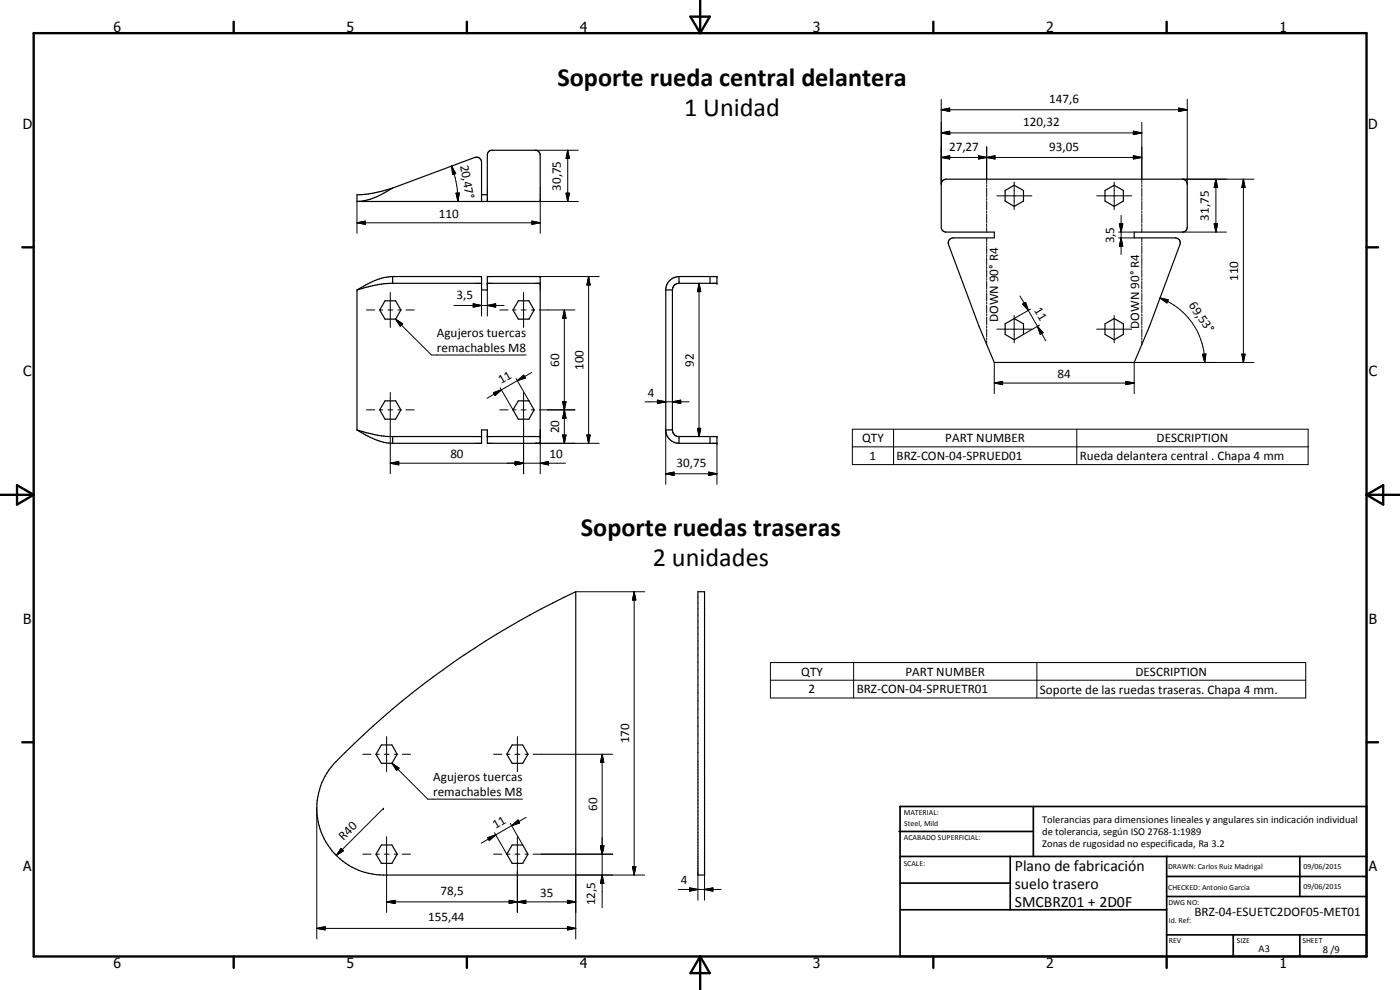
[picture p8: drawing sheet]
<svg xmlns="http://www.w3.org/2000/svg" width="420mm" height="297mm" viewBox="0 0 420 297" stroke-linecap="round" stroke-linejoin="round" font-family="sans-serif">
<g fill="#000">
<circle cx="144.5" cy="85" r=".18"/>
<circle cx="146.3" cy="85" r=".18"/>
<circle cx="162.1" cy="83" r=".18"/>
<circle cx="162.1" cy="85" r=".18"/>
<circle cx="215.2" cy="83" r=".18"/>
<circle cx="215.2" cy="85" r=".18"/>
<circle cx="144.5" cy="131" r=".18"/>
<circle cx="146.3" cy="131" r=".18"/>
<circle cx="162.1" cy="133" r=".18"/>
<circle cx="162.1" cy="131" r=".18"/>
<circle cx="215.2" cy="133" r=".18"/>
<circle cx="215.2" cy="131" r=".18"/>
</g>
<g fill="none" stroke="#000" stroke-width=".35">
<path d="M117.8 56.4l24.7-9.2a1.49 1.49 0 0 1 2 1.4v11.9M117.8 56.4l-6 1.6-4.7 .4v2.1M117.8 56.4l-.6 .4a20.5 20.5 0 0 1-10.1 3.7M144.5 58.4h1.8M282.9 54.2l.8-.4h71.4l1 .6 .2 .8v13a1.45 1.45 0 0 1-1.4 1.4h-14.5v1.8h12.3a1.49 1.49 0 0 1 1.4 2l-9.2 24.6-4.5 10.8h-42l-4.5-10.8-9.2-24.6a1.49 1.49 0 0 1 1.4-2h12.3v-1.8h-14.5a1.45 1.45 0 0 1-1.4-1.4v-13zM301.7 57.1l2.7-1.5 2.8 1.5v3.2l-2.8 1.6-2.7-1.6zM331.6 57.1l2.8-1.5 2.7 1.5v3.2l-2.7 1.6-2.8-1.6zM107.1 60.5h55v-14.2l-.4-.8-.8-.4h-13.5l-.7 .4-.4 .9v14.1M107.1 87v42M115.6 90.3h3.1l1.6 2.7-1.6 2.8h-3.1l-1.7-2.8zM117.8 83h26.7v4h1.8v-4h15.8v50h-15.8v-4h-1.8v4h-26.7M117.8 83a15.4 15.4 0 0 0-6 1.5l-4.7 2.5"/>
<path d="M117.8 83v2M144.5 85h-27.3l-4.7 .6-5.4 1.4M146.3 85h15.8M155.6 90.3h3.1l1.6 2.7-1.6 2.8h-3.1l-1.6-2.8zM199.8 87h2M201.8 87v42M203.8 83h11.4v2h-11.8a2 2 0 0 0-1.6 2M203.8 83a4 4 0 0 0-4 3.6v42.8a4 4 0 0 0 4 3.6M203.8 83v2M213.1 83v2M301.7 97.2l2.7-1.6 2.8 1.6v3.1l-2.8 1.6-2.7-1.6zM331.6 97.2l2.8-1.6 2.7 1.6v3.1l-2.7 1.6-2.8-1.6z"/>
<path d="M107.1 129l5.4 1.4 4 .6h28M107.1 129l.7 .4a20.5 20.5 0 0 0 10 3.6M115.6 120.3h3.1l1.6 2.7-1.6 2.8h-3.1l-1.7-2.8zM117.8 131v2M146.3 131h15.8M155.6 120.3h3.1l1.6 2.7-1.6 2.8h-3.1l-1.6-2.8zM199.8 129h2M201.8 129l.1 .6a2.03 2.03 0 0 0 1.5 1.4h11.8v2h-11.4M203.8 131v2M213.1 131v2M209.5 177.5h1.9v85.1h-1.9zM100.8 228.5a251.1 251.1 0 0 1 72-51v85.1h-57.7a20 20 0 0 1-18.5-12.3 20 20 0 0 1 4.2-21.8z"/>
<path d="M114.5 223.5h3.1l1.6 2.8-1.6 2.7h-3.1l-1.7-2.7zM153.7 223.5h3.2l1.5 2.8-1.5 2.7h-3.2l-1.6-2.7zM114.5 253.5h3.1l1.6 2.8-1.6 2.7h-3.1l-1.7-2.7zM153.7 253.5h3.2l1.5 2.8-1.5 2.7h-3.2l-1.6-2.7z"/>
</g>
<g fill="none" stroke="#000" stroke-width=".3">
<path d="M282.5 39.9l2.5-.5v1zM282.5 32.9l2.5-.5v1zM282.5 29.8v25.4M282.5 39.9h60.2M282.5 32.9h73.8M340.1 39.4l2.6 .5-2.6 .5zM342.7 36.7v18.4M353.8 32.4l2.5 .5-2.5 .5zM356.3 29.8v25.4M135.5 49.8l1.3 2.3-1 .3zM135.5 49.8l1.6 5.8 .3 4.9M136.9 58l.9-.1-.4 2.6z"/>
<path d="M160.6 45.1h13M169.9 58h1l-.5 2.5zM170.4 45.1l.5 2.4h-1zM170.4 45.1v15.4M282.5 47.2l2.5-.5v1zM282.5 47.2h60.2M293.7 46.7l2.4 .5-2.4 .5zM296.1 47.2l2.5-.5v1zM296.1 44.1v11M296.1 55.4v.6M296.1 56.4v2.7M296.1 59.4v.7"/>
<path d="M299.2 58.8h10.5M304.4 54.7v8.2M329.1 58.8h10.5M334.4 54.7v8.2M340.1 46.7l2.6 .5-2.6 .5zM342.7 55.4v.6M342.7 56.4v2.7M342.7 59.4v.7M354.8 53.8h21.5M364.9 53.8l.5 2.5h-1zM364.9 53.8v15.8M373.2 53.8l.5 2.5h-1z"/>
<path d="M373.2 53.8v55M107.1 66.8l2.5-.5v1zM107.1 66.8h55M107.1 60.5v9.5M159.6 66.3l2.5 .5-2.5 .5zM173.6 60.5h-11.5v9.5M296.1 60.4v2.6M296.1 63.4v.6M296.1 64.3v2.7M296.1 67.3v.7M296.1 68.3v1.3M296.1 71.4v1.2"/>
<path d="M296.1 72.9v.5M296.1 73.7v2.4M296.1 76.4v.6M296.1 77.3v2.4M296.1 80v.6M335.7 69.6h4.7M335.7 71.4h4.7M335.9 67.1h1.1l-.5 2.5zM336.5 71.4l.5 2.5h-1.1zM336.5 64.6v11.8M342.7 60.4v2.6M342.7 63.4v.6"/>
<path d="M342.7 64.3v2.7M342.7 67.3v.7M342.7 68.3v1.3M342.7 71.4v1.2M342.7 72.9v.5M342.7 73.7v2.4M342.7 76.4v.6M342.7 77.3v2.4M342.7 80v.6M354.9 69.6h13.2M364.4 67.1h1l-.5 2.5zM110 93h2.5"/>
<path d="M113.9 93h1M116.4 93h1.5M117.1 87.8v10.5M118.7 95.8l2.2 1.4-.8 .7zM118.7 95.8l10.8 10.7h28.4M119.4 93h1M121.8 93h2.5M136.2 91.7h15.1M142 91.1l2.5 .6-2.5 .5zM144.5 87v7.8M146.3 91.7l2.4-.6v1.1zM146.3 87v7.8"/>
<path d="M150 93h2.5M154 93h.9M156.4 93h1.5M157.1 87.8v10.5M159.4 93h1M160.6 83h19.2M161.8 93h10.7M169.4 93l.5 2.5h-1zM169.4 93v40M176.6 83l.5 2.5h-1zM176.6 83v50M209.8 85l.5 2.5h-1z"/>
<path d="M209.8 85v46M296.1 80.9v2.3M296.1 83.6v.5M296.1 84.5v2.3M296.1 87.1v.6M296.1 88v2.3M296.1 90.7v.5M296.1 91.6v2.3M296.1 94.2v.6M296.1 95.1v2.4M296.1 97.8v.5M296.1 98.7v2.3"/>
<path d="M299.2 98.8h10.5M304.4 94.7v8.2M306.1 88.8l2.5 4.3M306.9 91.2l.9-.5 .8 2.4zM308.6 93.1l2.8 4.8M309.3 92.8l-4.8 2.7M311.4 97.9l1.6 1.9-.8 .5zM311.4 97.9l2.4 4.3M312 97.5l-4.8 2.8M329.1 98.8h10.5M334.4 94.7v8.2M342.7 80.9v2.3"/>
<path d="M342.7 83.6v.5M342.7 84.5v2.3M342.7 87.1v.6M342.7 88v2.3M342.7 90.7v.5M342.7 91.6v2.3M342.7 94.2v.6M342.7 95.1v2.4M342.7 97.8v.5M342.7 98.7v2.3M348.1 89.4l2.5 .6-.4 .9zM348.1 89.4a20.8 20.8 0 0 1 13.5 19.4"/>
<path d="M117.1 117.8v24.4M148.1 117.8l2.4-.8-1.9 1.7zM150.1 116.3l3.8 6.6M150.5 117l-4.3 2.5M154.9 113.6l3.8 6.7M155.3 114.2l1.9-1.6 .5 .8zM155.3 114.2l-4.8 2.8M157.1 117.8v24.4M159.6 111.8l-4.3 2.4M296.1 101.3v.6M296.1 102.2v1.2M298.4 114.9l2.5-.5v1z"/>
<path d="M298.4 114.9h42M298.4 108.8v9.3M337.9 114.4l2.5 .5-2.5 .5zM342.7 101.3v.6M342.7 102.2v1.2M360.9 106.3l1-.1-.3 2.6zM372.7 106.3h1l-.5 2.5zM376.3 108.8h-35.9v9.3M110 123h2.5M113.9 123h1M116.4 123h1.5M117.1 139l2.6-.5v1z"/>
<path d="M117.1 139h52.6M119.4 123h1M121.8 123h2.5M150 123h2.5M154 123h.9M154.6 138.5l2.5 .5-2.5 .5zM156.4 123h1.5M159.4 123h1M160.6 133h19.2M161.8 123h10.7M162.1 139l2.5-.5v1zM162.1 129v13.2"/>
<path d="M168.9 120.5h1l-.5 2.5zM168.9 130.5h1l-.5 2.5zM169.4 123l.5 2.5h-1zM176.1 130.5h1l-.5 2.5zM193.6 120.6h13.2M197.3 120.1l2.5 .5-2.5 .5zM199.8 129v16.3M201.8 120.6l2.5-.5v1zM209.3 128.5h1l-.5 2.5zM215.2 133v12.3M255.8 128.8h136.8v10.6h-136.8zM255.8 134.1h136.8"/>
<path d="M268.2 128.8v10.6M323.2 128.8v10.6M199.8 142.2l2.5-.6v1.1zM199.8 142.2h15.4M212.7 141.6l2.5 .6-2.5 .5zM172.8 177.5h20.7M190.3 177.5l.5 2.5h-1zM190.3 177.5v85.1M231.2 198.8h160.7v10.6h-160.7zM256.2 198.8v10.6M311.2 198.8v10.6M231.2 204.1h160.7"/>
<path d="M108.9 226.3h2.5M112.8 226.3h1M115.3 226.3h1.5M116 221v10.5M117.6 229l2.1 1.5-.7 .6zM117.6 229l10.8 10.8h28.4M118.3 226.3h1M120.7 226.3h2.5M148.1 226.3h2.5M152.1 226.3h1M154.5 226.3h1.5M155.3 221v10.5"/>
<path d="M157.6 226.3h1M160 226.3h23.9M180.7 226.3l.5 2.5h-1zM180.7 226.3v46.1M95.1 242.5v39.2M102.4 254.6l.7 .7-2.2 1.4zM108.9 256.3h2.5M112.8 256.3h1M115.1 242.5h.1M115.1 242.5l-14.2 14.2M115.3 256.3h1.5M116 251v22.8"/>
<path d="M118.3 256.3h1M120.7 256.3h2.5M146.4 251.3l2.4-.8-2 1.7zM148.1 256.3h2.5M148.4 249.9l3.6 6.3M148.8 250.5l-4.4 2.5M152 256.3h1.1M153.2 247.1l3.7 6.4M153.5 247.7l2-1.7 .4 .9zM153.5 247.7l-4.7 2.8M154.5 256.3h1.5M155.3 251v22.8"/>
<path d="M157.6 256.3h.8M157.9 245.2l-4.4 2.5M160 256.3h23.9M180.2 253.8h1l-.5 2.5zM95.1 278.6l2.5-.6v1zM95.1 278.6h77.7M116 270.6l2.6-.5v1zM116 270.6h56.8M152.8 270.1l2.5 .5-2.5 .5zM155.3 270.6l2.5-.5v1zM170.3 270.1l2.5 .5-2.5 .5zM170.3 278l2.5 .6-2.5 .4z"/>
<path d="M180.7 262.6l.5 2.4h-1zM189.8 260h1l-.5 2.6zM193.5 262.6h-20.7v19.1M203.5 266.9h12.9M207 266.4l2.5 .5-2.5 .5zM209.5 262.6v7.5M211.4 266.9l2.5-.5v1zM211.4 262.6v7.5"/>
</g>
<g fill="none" stroke="#000" stroke-width=".71">
<path d="M10.1 9.9h400v277.1h-400zM70.1 6.5v3.4M140.1 6.5v3.4M207.2 5h5.8l-2.9 4.9zM210.1 0v9.9M280.1 6.5v3.4M350.1 6.5v3.4M6.7 74.2h3.4M410.1 74.2h3.5M.1 148.5h10M5.1 145.6l5 2.9-5 2.9zM410.1 148.5h10"/>
<path d="M410.1 148.5l5-2.9v5.8zM6.7 222.7h3.4M410.1 222.7h3.5M70.1 287v3.4M140.1 287v3.4M210.1 287v10M210.1 287l2.9 5h-5.8zM280.1 287v3.4M350.1 287v3.4"/>
</g>
<g fill="none" stroke="#000" stroke-width=".51">
<path d="M269.8 249.5h40.3M270.1 242h140v45h-140zM270.1 257h140M303.2 257v16M310.1 242v15M350.1 257v30M390.1 257v12M270.1 265h33.1M270.1 273h80M350.1 269h60M350.1 263h60M350.1 280.5h60"/>
<path d="M370.1 280.5v6.5M390.1 280.5v6.5"/>
</g>
<g fill="#000">
<path d="M282.5 39.9l2.5-.5v1zM282.5 32.9l2.5-.5v1zM353.8 32.4l2.5 .5-2.5 .5zM135.5 49.8l1.3 2.3-1 .3zM136.9 58l.9-.1-.4 2.6zM169.9 58h1l-.5 2.5zM170.4 45.1l.5 2.4h-1zM282.5 47.2l2.5-.5v1zM293.7 46.7l2.4 .5-2.4 .5zM296.1 47.2l2.5-.5v1zM340.1 39.4l2.6 .5-2.6 .5zM340.1 46.7l2.6 .5-2.6 .5z"/>
<path d="M364.9 53.8l.5 2.5h-1zM373.2 53.8l.5 2.5h-1zM107.1 66.8l2.5-.5v1zM159.6 66.3l2.5 .5-2.5 .5zM335.9 67.1h1.1l-.5 2.5zM336.5 71.4l.5 2.5h-1.1zM364.4 67.1h1l-.5 2.5zM118.7 95.8l2.2 1.4-.8 .7zM142 91.1l2.5 .6-2.5 .5zM146.3 91.7l2.4-.6v1.1zM169.4 93l.5 2.5h-1zM176.6 83l.5 2.5h-1z"/>
<path d="M209.8 85l.5 2.5h-1zM306.9 91.2l.9-.5 .8 2.4zM311.4 97.9l1.6 1.9-.8 .5zM348.1 89.4l2.5 .6-.4 .9zM148.1 117.8l2.4-.8-1.9 1.7zM155.3 114.2l1.9-1.6 .5 .8zM298.4 114.9l2.5-.5v1zM337.9 114.4l2.5 .5-2.5 .5zM360.9 106.3l1-.1-.3 2.6zM372.7 106.3h1l-.5 2.5zM117.1 139l2.6-.5v1zM154.6 138.5l2.5 .5-2.5 .5z"/>
<path d="M162.1 139l2.5-.5v1zM168.9 120.5h1l-.5 2.5zM168.9 130.5h1l-.5 2.5zM169.4 123l.5 2.5h-1zM176.1 130.5h1l-.5 2.5zM197.3 120.1l2.5 .5-2.5 .5zM201.8 120.6l2.5-.5v1zM209.3 128.5h1l-.5 2.5zM199.8 142.2l2.5-.6v1.1zM212.7 141.6l2.5 .6-2.5 .5zM190.3 177.5l.5 2.5h-1zM117.6 229l2.1 1.5-.7 .6z"/>
<path d="M180.7 226.3l.5 2.5h-1zM102.4 254.6l.7 .7-2.2 1.4zM146.4 251.3l2.4-.8-2 1.7zM153.5 247.7l2-1.7 .4 .9zM180.2 253.8h1l-.5 2.5zM95.1 278.6l2.5-.6v1zM116 270.6l2.6-.5v1zM152.8 270.1l2.5 .5-2.5 .5zM155.3 270.6l2.5-.5v1zM170.3 270.1l2.5 .5-2.5 .5zM170.3 278l2.5 .6-2.5 .4zM180.7 262.6l.5 2.4h-1z"/>
<path d="M189.8 260h1l-.5 2.6zM207 266.4l2.5 .5-2.5 .5zM211.4 266.9l2.5-.5v1z"/>
</g>
<g font-size="7.9">
<text x="167.3" y="25.9">Soporte rueda central delantera</text>
<text x="205.3" y="34.9">1 Unidad</text>
<text x="174.3" y="160.8">Soporte ruedas traseras</text>
<text x="195.9" y="169.8">2 unidades</text>
</g>
<g font-size="4.7">
<text x="304.6" y="261.2">Plano de fabricación</text>
<text x="304.6" y="266.6">suelo trasero</text>
<text x="304.6" y="272">SMCBRZ01 + 2D0F</text>
</g>
<g font-size="4.2">
<text x="34" y="9.6">6</text>
<text x="104" y="9.6">5</text>
<text x="174" y="9.6">4</text>
<text x="244" y="9.6">3</text>
<text x="314" y="9.6">2</text>
<text x="384" y="9.6">1</text>
<text x="6.8" y="38.7">D</text>
<text x="410.6" y="38.7">D</text>
<text x="7" y="112.9">C</text>
<text x="410.8" y="112.9">C</text>
<text x="7" y="187.1">B</text>
<text x="410.8" y="187.1">B</text>
<text x="7" y="261.4">A</text>
<text x="410.8" y="261.4">A</text>
<text x="34" y="290.4">6</text>
<text x="104" y="290.4">5</text>
<text x="174" y="290.4">4</text>
<text x="244" y="290.4">3</text>
<text x="314" y="290.4">2</text>
<text x="384" y="290.4">1</text>
</g>
<g font-size="3.9">
<text x="314.9" y="30.9">147,6</text>
<text x="307.1" y="37.8">120,32</text>
<text x="284.8" y="45.2">27,27</text>
<text x="314.9" y="45.2">93,05</text>
<text x="138.1" y="49.7" transform="rotate(80 138.1 49.7)">20,47°</text>
<text x="168.3" y="57.2" transform="rotate(-90 168.3 57.2)">30,75</text>
<text x="131.7" y="65.3">110</text>
<text x="362.8" y="66.2" transform="rotate(-90 362.8 66.2)">31,75</text>
<text x="334.4" y="73" transform="rotate(-90 334.4 73)">3,5</text>
<text x="137" y="89.6">3,5</text>
<text x="371.6" y="84.3" transform="rotate(-90 371.6 84.3)">110</text>
<text x="310.3" y="93" transform="rotate(60 310.3 93)">11</text>
<text x="356.6" y="91.6" transform="rotate(55 356.6 91.6)">69,53°</text>
<text x="131.1" y="101">Agujeros tuercas</text>
<text x="299.5" y="96.6" transform="rotate(-90 299.5 96.6)">DOWN 90° R4</text>
<text x="341.9" y="98.6" transform="rotate(-90 341.9 98.6)">DOWN 90° R4</text>
<text x="131.1" y="105.5">remachables M8</text>
<text x="167.8" y="110" transform="rotate(-90 167.8 110)">60</text>
<text x="175.1" y="111" transform="rotate(-90 175.1 111)">100</text>
<text x="208.3" y="110" transform="rotate(-90 208.3 110)">92</text>
<text x="317.4" y="113.4">84</text>
<text x="150.4" y="115.3" transform="rotate(-30 150.4 115.3)">11</text>
<text x="194.4" y="119.1">4</text>
<text x="167.8" y="130" transform="rotate(-90 167.8 130)">20</text>
<text x="135.2" y="137.5">80</text>
<text x="165" y="137.5">10</text>
<text x="258.8" y="132.7">QTY</text>
<text x="283.7" y="132.7">PART NUMBER</text>
<text x="347.1" y="132.7">DESCRIPTION</text>
<text x="203" y="140.1">30,75</text>
<text x="261" y="138">1</text>
<text x="269.1" y="138">BRZ-CON-04-SPRUED01</text>
<text x="324" y="138.1">Rueda delantera central . Chapa 4 mm</text>
<text x="240.5" y="202.7">QTY</text>
<text x="271.7" y="202.7">PART NUMBER</text>
<text x="340.8" y="202.7">DESCRIPTION</text>
<text x="242.7" y="208">2</text>
<text x="257.1" y="208">BRZ-CON-04-SPRUETR01</text>
<text x="312.1" y="208.1">Soporte de las ruedas traseras. Chapa 4 mm.</text>
<text x="188.8" y="223.1" transform="rotate(-90 188.8 223.1)">170</text>
<text x="130" y="234.2">Agujeros tuercas</text>
<text x="130" y="238.8">remachables M8</text>
<text x="179.2" y="243.3" transform="rotate(-90 179.2 243.3)">60</text>
<text x="148.7" y="248.8" transform="rotate(-30 148.7 248.8)">11</text>
<text x="103.1" y="252.3" transform="rotate(-45 103.1 252.3)">R40</text>
<text x="132.2" y="268.5">78,5</text>
<text x="162.1" y="269">35</text>
<text x="204.3" y="265.3">4</text>
<text x="178.6" y="271.6" transform="rotate(-90 178.6 271.6)">12,5</text>
<text x="358.5" y="275">BRZ-04-ESUETC2DOF05-MET01</text>
<text x="128.5" y="276.5">155,44</text>
</g>
<g font-size="3.1">
<text x="312.7" y="246.8">Tolerancias para dimensiones lineales y angulares sin indicación individual</text>
<text x="312.7" y="250.4">de tolerancia, según ISO 2768-1:1989</text>
<text x="312.7" y="254">Zonas de rugosidad no especificada, Ra 3.2</text>
<text x="377.7" y="285.6">A3</text>
<text x="397" y="285.9">8 /9</text>
</g>
<g font-size="2.4">
<text x="271.2" y="244.4">MATERIAL:</text>
<text x="271.3" y="252">ACABADO SUPERFICIAL:</text>
<text x="271.4" y="247.9">Steel, Mild</text>
<text x="271.2" y="259.7">SCALE:</text>
<text x="350.6" y="260.8">DRAWN: Carlos Ruiz Madrigal</text>
<text x="391.2" y="260.6">09/06/2015</text>
<text x="350.6" y="267.1">CHECKED: Antonio García</text>
<text x="391.2" y="266.7">09/06/2015</text>
<text x="350.6" y="271.4">DWG NO:</text>
<text x="350.8" y="276.9">Id. Ref:</text>
<text x="350.8" y="282.8">REV</text>
<text x="371.2" y="282.9">SIZE</text>
<text x="390.9" y="282.9">SHEET</text>
</g>
</svg>
